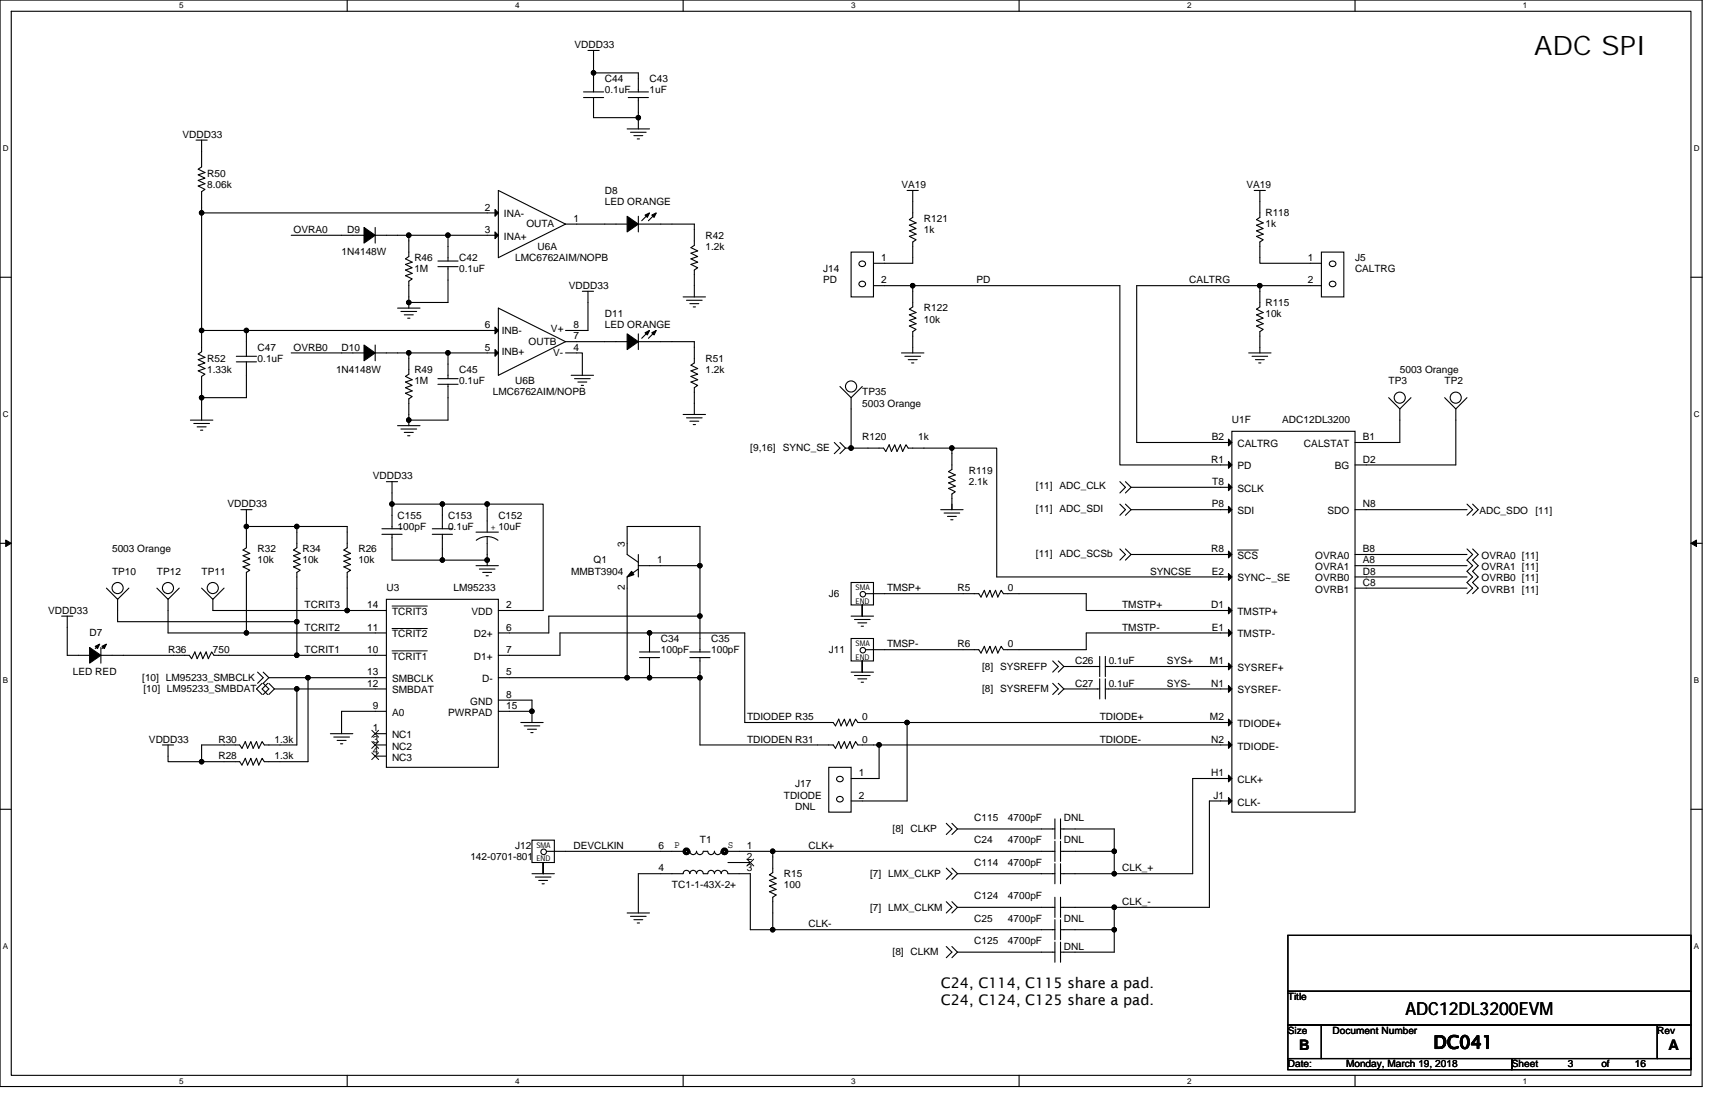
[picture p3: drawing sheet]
<svg xmlns="http://www.w3.org/2000/svg" width="432mm" height="279mm" viewBox="0 0 432 279" stroke-linecap="round" stroke-linejoin="round" font-family="sans-serif">
<path d="M0 0h428.6v273.5h-428.6zM2.8 2.8h422.9v267.9h-422.9z" fill="none" stroke="#000" stroke-width=".28"/>
<g fill="#fff">
<path d="M45.1 .3h1.1v2.3h-1.1z"/>
<path d="M45.1 271h1.1v2.2h-1.1z"/>
</g>
<path d="M87.4 0v2.8M87.4 270.7v2.8" fill="none" stroke="#000" stroke-width=".28"/>
<g fill="#fff">
<path d="M129.7 .3h1.1v2.3h-1.1z"/>
<path d="M129.7 271h1.1v2.2h-1.1z"/>
</g>
<path d="M172 0v2.8M172 270.7v2.8" fill="none" stroke="#000" stroke-width=".28"/>
<g fill="#fff">
<path d="M214.3 .3h1.1v2.3h-1.1z"/>
<path d="M214.3 271h1.1v2.2h-1.1z"/>
</g>
<path d="M256.6 0v2.8M256.6 270.7v2.8" fill="none" stroke="#000" stroke-width=".28"/>
<g fill="#fff">
<path d="M298.9 .3h1.1v2.3h-1.1z"/>
<path d="M298.9 271h1.1v2.2h-1.1z"/>
</g>
<path d="M341.2 0v2.8M341.2 270.7v2.8" fill="none" stroke="#000" stroke-width=".28"/>
<g fill="#fff">
<path d="M383.5 .3h1.1v2.3h-1.1z"/>
<path d="M383.5 271h1.1v2.2h-1.1z"/>
<path d="M.7 36.3h1.5v2.3h-1.5z"/>
<path d="M426.5 36.3h1.4v2.3h-1.4z"/>
<path d="M.7 103.3h1.5v2.2h-1.5z"/>
<path d="M426.5 103.3h1.4v2.2h-1.4z"/>
</g>
<path d="M0 69.8h2.8M425.7 69.8h2.9" fill="none" stroke="#000" stroke-width=".28"/>
<g fill="#fff">
<path d="M.7 170.2h1.4v2.3h-1.4z"/>
<path d="M426.5 170.2h1.3v2.3h-1.3z"/>
</g>
<path d="M0 136.8h2.8M425.7 136.8h2.9" fill="none" stroke="#000" stroke-width=".28"/>
<path d="M1.4 135.9l1.4 .9-1.4 .8zM425.7 136.8l1.4-.9v1.7z" fill="#000" stroke="#000" stroke-width=".25"/>
<g fill="#fff">
<path d="M.7 237.2h1.4v2.2h-1.4z"/>
<path d="M426.4 237.2h1.4v2.2h-1.4z"/>
</g>
<g fill="none" stroke="#000" stroke-width=".28">
<path d="M148 12.7h2.9M149.4 18.4v4.7M149.4 18.4h11.3v4.7M149.4 12.7v5.7M49.4 35.3h2.8M50.8 35.3v6.7l-.9 .6 1.7 .8-1.7 .6 1.7 .9-1.7 .5 1.7 .8-1.7 .6 1.7 .9-.8 .5v5.4M146.9 24.6h5.1M146.9 23.1h5.1M149.4 24.6v5h11.3M157.9 32.4h5.6M158.2 24.6h5.1M158.2 23.1h5.1"/>
<path d="M158.7 33.3h4M159.6 34.1h2.2M160.4 35h.6M160.7 29.6v2.8M160.7 24.6v5M50.8 53.6h74.7M50.8 53.6v29.6M73.3 59.2h18.4M94.5 59.2h8.4M94.5 57.3v3.9M102.9 59.2h9.9M102.9 59.2v5.4l-.8 .6 1.7 .8-1.7 .5 1.7 .9-1.7 .6 1.7 .8-1.7 .6 1.7 .8-.9 .6v5.3"/>
<path d="M112.8 59.2h12.7M112.8 59.2v6.5M125.5 47.9l16.9 8.5-16.9 8.5zM157.9 56.4h-15.5M160.7 56.4h14.1v5.4l-.8 .5 1.7 .9-1.7 .5 1.7 .9-1.7 .6 1.7 .8-1.7 .5 1.7 .9-.9 .6v6.7M160.7 54.4v4M163.3 53.9l-1.7 1.7M165 53.9l-1.7 1.7M228.4 47.9h2.8M229.8 47.9v6.8l-.8 .6 1.7 .8-1.7 .6 1.7 .8-1.7 .6 1.7 .8-1.7 .6 1.7 .8-.9 .6v5.4h-9.9M315.8 47.9h2.8M317.2 47.9v6.8l-.8 .6 1.7 .8-1.7 .6 1.7 .8-1.7 .6 1.7 .8-1.7 .6 1.7 .8-.9 .6v5.4h15.5"/>
<path d="M100.1 77.6h5.6M100.9 78.4h4M101.8 79.2h2.3M102.9 76.1v1.5M110.3 65.7h5M110.3 67.1h5M112.8 67.1v9h-9.9M125.5 77.6l16.9 8.4-16.9 8.5zM146.6 73.3h2.8M148 73.3v9.9h-5.6M172 74.7h5.6M172.8 75.6h4"/>
<path d="M173.7 76.4h2.2M174.5 77.3h.6M214.3 63.5h5.6v11.2h-5.6zM216.5 65.9a.75 .75 0 0 1 1.2 0 .75 .75 0 0 1-.3 1.1 .74 .74 0 0 1-.9-.1 .74 .74 0 0 1 0-1zM216.5 71a.75 .75 0 0 1 1.2 0 .75 .75 0 0 1-.3 1.1 .74 .74 0 0 1-.9-.2 .74 .74 0 0 1 0-.9zM219.9 71.9h9.9M229.8 71.9v5.4l-.8 .5 1.7 .9-1.7 .5 1.7 .9-1.7 .5 1.7 .9-1.7 .6 1.7 .8-.9 .6v5.3M229.8 71.9h52.2v45.1h28.2M317.2 71.9h15.5M332.7 63.5h5.6v11.2h-5.6zM334.9 65.9a.75 .75 0 0 1 1.2 0 .75 .75 0 0 1-.3 1.1 .74 .74 0 0 1-.9-.1 .74 .74 0 0 1 0-1zM334.9 71a.75 .75 0 0 1 1.2 0 .75 .75 0 0 1-.3 1.1 .74 .74 0 0 1-.9-.2 .74 .74 0 0 1 0-.9z"/>
<path d="M50.8 83.2h11.2M50.8 83.2v5.3l-.9 .6 1.7 .9-1.7 .5 1.7 .9-1.7 .5 1.7 .9-1.7 .5 1.7 .9-.8 .5v5.4M59.5 89.7h5.1M59.5 91.1h5.1M62 83.2v6.5M62 83.2h63.5M62 91.1v9h-11.2M73.3 88.8h18.4M94.5 88.8h8.4M94.5 86.8v4M102.6 80.1h.6M102.9 88.8h9.9"/>
<path d="M102.9 88.8v5.4l-.8 .5 1.7 .9-1.7 .6 1.7 .8-1.7 .6 1.7 .8-1.7 .6 1.7 .8-.9 .6v5.3M110.3 95.3h5M110.3 96.7h5M112.8 88.8h12.7M112.8 96.7v9h-9.9M112.8 88.8v6.5M142.4 86h15.5M142.4 88.8h4.2v5.7M143.8 94.5h5.6M144.7 95.3h3.9M145.5 96.2h2.2M146.3 97h.6"/>
<path d="M160.7 86h14.1v5.4l-.8 .5 1.7 .9-1.7 .5 1.7 .9-1.7 .5 1.7 .9-1.7 .6 1.7 .8-.9 .6v6.7M160.7 84v4M163.3 83.5l-1.7 1.7M165 83.5l-1.7 1.7M211.5 97.3l2.8 2.8 2.8-2.8M227 88.8h5.6M227.8 89.7h4M228.7 90.5h2.2M229.5 91.4h.6M314.4 88.8h5.6M315.2 89.7h4M316.1 90.5h2.2"/>
<path d="M316.9 91.4h.6M317.2 88.8v-5.3l.9-.6-1.7-.8 1.7-.6-1.7-.9 1.7-.5-1.7-.9 1.7-.5-1.7-.9 .8-.5v-5.4h-31v39.5h24M47.9 105.7h5.7M48.8 106.6h3.9M49.6 107.4h2.3M50.5 108.3h.6M50.8 100.1v5.6M100.1 107.1h5.6M100.9 108h4M101.8 108.8h2.3M102.6 109.7h.6M102.9 105.7v1.4"/>
<path d="M172 104.3h5.6M172.8 105.2h4M173.7 106h2.2M174.5 106.9h.6M210.1 111.4l1.4 1.4-1.4 1.4M211.5 111.4l1.4 1.4M212.9 112.8l-1.4 1.4M212.9 112.8h1.4M214.3 100.1v12.7M239.7 112.8h11.3v32.4h59.2M239.7 112.8v5.4l-.9 .5 1.7 .8-1.7 .6 1.7 .9-1.7 .5 1.7 .9-1.7 .5 1.7 .9-.8 .6v3.9v-1.4M239.7 112.8h-11l-.6-.8-.8 1.6-.6-1.6-.9 1.6-.5-1.6-.8 1.6-.6-1.6-.9 1.6-.5-.8h-8.2"/>
<path d="M310.2 108.6h31v95.8h-31zM349.6 100.1l2.8 2.8 2.9-2.8M352.4 102.9v8.5h-11.2M363.7 100.1l2.8 2.8 2.9-2.8M366.5 102.9v14.1h-25.3M60.6 128.3h2.9M62 132.5h12.7M62 132.5v5.4l-.8 .6 1.7 .8-1.7 .6 1.7 .8-1.7 .6 1.7 .8-1.7 .6 1.7 .8-.9 .6v15.2M62 128.3v4.2M74.7 132.5v5.4l-.8 .6 1.7 .8-1.7 .6 1.7 .8-1.7 .6 1.7 .8-1.7 .6 1.7 .8-.9 .6v12.4M74.7 132.5h12.7v5.4l-.8 .6 1.7 .8-1.7 .6 1.7 .8-1.7 .6 1.7 .8-1.7 .6 1.7 .8-.9 .6v9.6M96.2 134.5h5"/>
<path d="M96.2 133.1h5M97.3 121.2h2.8M98.7 126.9v6.2M98.7 134.5v6.5h12.7M98.7 126.9h12.7M98.7 121.2v5.7M108.8 134.5h5.1M108.8 133.1h5.1M111.4 126.9v6.2M111.4 134.5v6.5M111.4 126.9h11.3M119.8 133.9h5.7"/>
<path d="M119.9 136a4.5 4.5 0 0 1 5.5 0M122.7 126.9h14.1v26.8h-11.3M122.7 126.9v7M122.7 135.1v5.9M160.7 139.6v5.6M236.9 128.3h5.6M237.7 129.1h3.9M238.5 130h2.3M239.4 130.8h.5M282 121.2l1.4 1.5-1.4 1.4M282 126.9l1.4 1.4-1.4 1.4M282 138.2l1.4 1.4-1.4 1.4"/>
<path d="M283.4 121.2l1.4 1.5M283.4 126.9l1.4 1.4M283.4 138.2l1.4 1.4M284.8 122.7l-1.4 1.4M284.8 128.3l-1.4 1.4M284.8 139.6l-1.4 1.4M284.8 128.3h25.4M284.8 122.7h25.4M284.8 139.6h25.4M341.2 128.3h28.2M341.2 139.6h28.2M369.4 138.2l1.4 1.4-1.4 1.4 1.4 1.4-1.4 1.4 1.4 1.4-1.4 1.4 1.4 1.4-1.4 1.4"/>
<path d="M369.4 126.9l1.4 1.4-1.4 1.4M370.8 138.2l1.4 1.4-1.4 1.4 1.4 1.4-1.4 1.4 1.4 1.4-1.4 1.4 1.4 1.4-1.4 1.4M370.8 126.9l1.4 1.4-1.4 1.4M15.5 155.1h2.9M16.9 155.1v9.9h5.7M26.8 148l2.8 2.9 2.8-2.9M29.6 150.9v5.6h45.1M39.5 148l2.8 2.9 2.8-2.9M42.3 150.9v8.4h19.7M50.8 148l2.8 2.9 2.8-2.9M53.6 150.9v2.8h33.8M62 159.3h35.3"/>
<path d="M74.7 156.5v8.5M87.4 153.7h9.9M97.3 150.9h28.2v42.2h-28.2zM111.4 141h11.3M119.8 142.4h5.7M120.7 143.2h3.9M121.5 144.1h2.3M122.4 144.9h.5M122.7 141v1.4M160.7 141.5l-2.8-1.9v-7.1h18.3v9.9M160.7 143.2l-2.8 2v25.4M163.5 159.3h24v22.6h22.3l.6 .8 .8-1.7 .6 1.7 .8-1.7 .6 1.7 .8-1.7 .6 1.7 .8-1.7 .6 .9h12.4"/>
<path d="M163.5 159.3h-22.5v5.7h-15.5M163.5 159.3v4.8M176.2 155.1h-38v4.2h-12.7M176.2 155.1v9M176.2 142.4h-15.5M176.2 142.4v12.7M214.3 146.6h5.6v5.7h-5.6zM214.3 155.1h5.6M215.1 155.9h4M216 156.8h2.2M216.8 157.6h.6M217.1 152.3v2.8"/>
<path d="M218 149.4h28.4l.6 .9 .8-1.7 .6 1.7 .9-1.7 .5 1.7 .9-1.7 .5 1.7 .9-1.7 .5 .8h20.9v4.3h36.7M310.2 159.3h-36.7v4.2h-20.9l-.5-.8-.9 1.7-.5-1.7-.9 1.7-.5-1.7-.9 1.7-.6-1.7-.8 1.7-.6-.9h-28.4M341.2 142.4h28.2M341.2 145.2h28.2M341.2 148h28.2M24.8 162.4l-.8 .9M25.4 165h22.3l.5 .8 .9-1.7 .5 1.7 .9-1.7 .6 1.7 .8-1.7 .6 1.7 .8-1.7 .6 .9h20.8M25.4 163v3.9M26.5 162.4l-.8 .9M64.9 169.2l1.4 1.4-1.4 1.4M66 172l-1.4 1.4 1.4 1.4M66.3 169.2l1.4 1.4"/>
<path d="M67.4 172l-1.4 1.4 1.4 1.4M67.7 172l1.4 1.4M67.7 170.6h9.9M67.7 170.6l-1.4 1.4 1.4 1.4-1.4 1.4M69.1 173.4l-1.4 1.4M69.1 173.4h5.6M74.7 173.4v14.1h-8.2l-.5-.8-.8 1.7-.6-1.7-.9 1.7-.5-1.7-.9 1.7-.5-1.7-.9 1.7-.6-.9h-9.5v4.2M74.7 165h22.6M74.7 173.4h22.6M77.6 170.6v21.1h-11.1l-.5-.8-.8 1.7-.6-1.7-.9 1.7-.5-1.7-.9 1.7-.5-1.7-.9 1.7-.6-.9h-9.5M77.6 170.6h19.7M97.3 179h-11.3v5.7"/>
<path d="M125.5 176.2h8.4v2.8M125.5 179h8.4M125.5 170.6h32.4M133.9 179v2.9M157.9 170.6h5.6M161 165.5h5.1M161 164.1h5.1M163.5 165.5v5.1M163.5 170.6h12.7M173.7 165.5h5.1M173.7 164.1h5.1M176.2 170.6v16.9h33.6l.6 .9 .8-1.7 .6 1.7 .8-1.7 .6 1.7 .8-1.7 .6 1.7 .8-1.7 .6 .8h5.3"/>
<path d="M176.2 165.5v5.1M214.3 160.7h5.6v5.7h-5.6zM214.3 169.2h5.6M215.1 170h4M216 170.9h2.2M216.8 171.7h.6M217.1 166.4v2.8M265 166.4l1.4 1.4-1.4 1.4M265 172l1.4 1.4-1.4 1.4M266.4 166.4l1.5 1.4M266.4 172l1.5 1.4M267.9 167.8l-1.5 1.4"/>
<path d="M267.9 173.4l-1.5 1.4M267.9 167.8h9M267.9 173.4h9M276.9 170.9v5M276.9 165.2v5.1M278.3 167.8h31.9M278.3 173.4h31.9M278.3 170.9v5M278.3 165.2v5.1M40.9 187.5h2.8M42.3 187.5v4.2h8.5M83.2 184.7h5.6"/>
<path d="M84 185.5h4M84.9 186.4h2.2M85.7 187.2h.6M94.5 184.7h2.8M94.5 187.5h2.8M94.5 190.3h2.8M131.1 181.9h5.7M132 182.7h3.9M132.8 183.6h2.3M133.6 184.4h.6M208.7 193.1h5.6v11.3h-5.6zM210.9 195.6a.75 .75 0 0 1 1.1 0 .75 .75 0 0 1-.2 1.1 .73 .73 0 0 1-1-.1 .73 .73 0 0 1 .1-1z"/>
<path d="M221.3 187.5h88.9M221.3 187.5v8.5h-7M228.4 181.9v19.7h-14.1M310.2 181.9h-81.8M310.2 196h-9.9v23.9h-19.8M0 203.7h2.8M133.9 211.5h5.7v5.6h-5.7zM133.9 219.9h5.7M136.8 217.1v2.8M183.3 219.9a.85 .85 0 0 0-.9-.8 .85 .85 0 0 0-.8 .8 .85 .85 0 0 0-.9-.8 .85 .85 0 0 0-.8 .8 .84 .84 0 0 0-.9-.8 .84 .84 0 0 0-.8 .8h-1.1a.86 .86 0 0 0-.9-.8 .86 .86 0 0 0-.8 .8 .85 .85 0 0 0-.9-.8 .85 .85 0 0 0-.8 .8 .84 .84 0 0 0-.9-.8 .84 .84 0 0 0-.8 .8h-11.3v9.9M183.3 214.3a.85 .85 0 0 1-.9 .8 .85 .85 0 0 1-.8-.8 .85 .85 0 0 1-.9 .8 .85 .85 0 0 1-.8-.8 .84 .84 0 0 1-.9 .8 .84 .84 0 0 1-.8-.8h-1.1a.85 .85 0 0 1-.9 .8 .85 .85 0 0 1-.8-.8 .85 .85 0 0 1-.9 .8 .85 .85 0 0 1-.8-.8 .84 .84 0 0 1-.9 .8 .84 .84 0 0 1-.8-.8h-34.4M183.3 219.9h5.6v14.1h5.7"/>
<path d="M183.3 214.3h11.3M188.9 217.1h-5.6M194.6 214.3v5.3l-.9 .6 1.7 .9-1.7 .5 1.7 .9-1.7 .5 1.7 .9-1.7 .6 1.7 .8-.8 .5v8.2M194.6 214.3h71M210.9 200.7a.75 .75 0 0 1 1.1 0 .75 .75 0 0 1-.2 1.1 .74 .74 0 0 1-1-.2 .74 .74 0 0 1 .1-.9zM238.3 218.5l1.4 1.4-1.4 1.4M238.3 207.2l1.4 1.5-1.4 1.4M239.7 218.5l1.4 1.4M239.7 207.2l1.4 1.5M241.1 219.9l-1.4 1.4M241.1 208.7l-1.4 1.4M241.1 219.9h24.5"/>
<path d="M241.1 208.7h24.5M265.6 206.1v5.1M265.6 217.4v5.1M265.6 211.8v5M267 208.7h13.5v5.6M267 206.1v5.1M267 214.3h13.5M267 217.4v5.1M267 211.8v5M280.5 219.9h-13.5M280.5 214.3v5.6M310.2 201.6h-5.7v26.8h-24"/>
<path d="M425.7 203.7h2.9M134.8 220.8h3.9M135.6 221.6h2.3M136.5 222.5h.5M157.9 229.8h5.6M158.8 230.7h3.9M159.6 231.5h2.2M160.4 232.3h.6M238.3 227l1.4 1.4-1.4 1.4M238.3 238.3l1.4 1.4-1.4 1.4M239.7 227l1.4 1.4M239.7 238.3l1.4 1.4"/>
<path d="M241.1 228.4l-1.4 1.4M241.1 239.7l-1.4 1.4M241.1 228.4h24.5M241.1 239.7h24.5M265.6 225.8v5.1M265.6 237.1v5.1M265.6 231.5v5.1M265.6 234h-71M267 228.4h13.5M267 225.8v5.1M267 234h13.5M267 237.1v5.1"/>
<path d="M267 231.5v5.1M280.5 228.4v5.6M280.5 234v5.7h-13.5M324.3 235.4h101.4v14.1h-101.4zM324.3 249.5h101.4v8.5h-101.4zM324.3 258h8.4v8.4h-8.4zM332.7 258h84.6v8.4h-84.6zM417.3 258h8.4v8.4h-8.4zM324.3 266.4h56.3v2.9h-56.3zM380.6 266.4h45.1v2.9h-45.1z"/>
<circle cx="214.3" cy="97.3" r="1.4"/>
<circle cx="352.4" cy="100.1" r="1.4"/>
<circle cx="366.5" cy="100.1" r="1.4"/>
<circle cx="29.6" cy="148" r="1.4"/>
<circle cx="42.3" cy="148" r="1.4"/>
<circle cx="53.6" cy="148" r="1.4"/>
<circle cx="217.2" cy="149.6" r=".69"/>
<circle cx="217.2" cy="163.7" r=".69"/>
<circle cx="136.9" cy="214.4" r=".7"/>
</g>
<g fill="#000" stroke="#000" stroke-width=".28">
<path d="M124.6 52.7l.9 .9-.9 .8zM124.6 58.4l.9 .8-.9 .9zM124.6 82.3l.9 .9-.9 .8zM124.6 88l.9 .8-.9 .9zM309.3 110.5l.9 .9-.9 .8zM309.3 116.2l.9 .8-.9 .9zM309.3 121.8l.9 .9-.9 .8zM309.3 127.4l.9 .9-.9 .8zM309.3 138.7l.9 .9-.9 .8zM309.3 144.4l.9 .8-.9 .9zM309.3 152.8l.9 .9-.9 .8zM309.3 158.5l.9 .8-.9 .9z"/>
<path d="M309.3 166.9l.9 .9-.9 .8zM309.3 172.6l.9 .8-.9 .9zM309.3 181l.9 .9-.9 .8zM309.3 186.7l.9 .8-.9 .9zM309.3 195.1l.9 .9-.9 .8zM309.3 200.8l.9 .8-.9 .9z"/>
<path d="M91.7 57.3l2.8 1.9-2.8 2z" fill-rule="evenodd"/>
<path d="M157.9 54.4l2.8 2-2.8 2z" fill-rule="evenodd"/>
<path d="M162.4 54.1l1.1-.5-.5 1.1z" fill-rule="evenodd"/>
<path d="M164.1 54.1l1.1-.5-.5 1.1z" fill-rule="evenodd"/>
<path d="M91.7 86.8l2.8 2-2.8 2z" fill-rule="evenodd"/>
<path d="M157.9 84l2.8 2-2.8 2z" fill-rule="evenodd"/>
<path d="M162.4 83.8l1.1-.6-.5 1.1z" fill-rule="evenodd"/>
<path d="M164.1 83.8l1.1-.6-.5 1.1z" fill-rule="evenodd"/>
<path d="M159 143.8l.6 .9-1.7 .5z" fill-rule="evenodd"/>
<path d="M24 162.7l1.1-.6-.5 1.2z" fill-rule="evenodd"/>
<path d="M22.6 163l2.8 2-2.8 1.9z" fill-rule="evenodd"/>
<path d="M25.7 162.7l1.1-.6-.6 1.2z" fill-rule="evenodd"/>
<circle cx="149.4" cy="18.3" r=".55"/>
<circle cx="160.7" cy="29.6" r=".55"/>
<circle cx="50.8" cy="53.6" r=".55"/>
<circle cx="102.9" cy="59.2" r=".56"/>
<circle cx="112.8" cy="59.2" r=".56"/>
<circle cx="102.9" cy="76.1" r=".55"/>
<circle cx="229.8" cy="71.9" r=".55"/>
<circle cx="317.2" cy="71.9" r=".55"/>
<circle cx="50.8" cy="83.2" r=".55"/>
<circle cx="62" cy="83.2" r=".55"/>
<circle cx="102.9" cy="88.8" r=".55"/>
<circle cx="112.8" cy="88.8" r=".55"/>
<circle cx="50.8" cy="100.1" r=".55"/>
<circle cx="102.9" cy="105.7" r=".55"/>
<circle cx="214.3" cy="112.8" r=".56"/>
<circle cx="239.6" cy="112.8" r=".55"/>
<circle cx="62" cy="132.5" r=".55"/>
<circle cx="74.7" cy="132.5" r=".55"/>
<circle cx="98.7" cy="126.9" r=".55"/>
<circle cx="111.4" cy="126.9" r=".55"/>
<circle cx="122.7" cy="126.9" r=".56"/>
<circle cx="62" cy="159.3" r=".55"/>
<circle cx="74.7" cy="156.5" r=".55"/>
<circle cx="87.4" cy="153.7" r=".56"/>
<circle cx="111.4" cy="141" r=".55"/>
<circle cx="122.7" cy="141" r=".56"/>
<circle cx="163.5" cy="159.3" r=".55"/>
<circle cx="176.2" cy="142.4" r=".55"/>
<circle cx="176.2" cy="155.1" r=".55"/>
<circle cx="74.7" cy="164.9" r=".56"/>
<circle cx="74.7" cy="173.4" r=".55"/>
<circle cx="77.5" cy="170.6" r=".55"/>
<circle cx="133.9" cy="179" r=".56"/>
<circle cx="157.9" cy="170.6" r=".56"/>
<circle cx="163.5" cy="170.6" r=".55"/>
<circle cx="176.2" cy="170.6" r=".55"/>
<circle cx="50.8" cy="191.7" r=".55"/>
<circle cx="221.3" cy="187.5" r=".56"/>
<circle cx="228.4" cy="181.9" r=".56"/>
<circle cx="194.5" cy="214.3" r=".56"/>
<circle cx="280.5" cy="214.3" r=".56"/>
<circle cx="280.5" cy="219.9" r=".55"/>
<circle cx="194.5" cy="234" r=".55"/>
<circle cx="280.5" cy="228.4" r=".56"/>
<circle cx="280.5" cy="234" r=".55"/>
</g>
<path d="M311.6 138.5h5.2M98.7 152.5h8.9M98.7 158.2h8.9M98.7 163.8h8.9M93.6 183.8l1.7 1.7M93.6 186.7l1.7 1.7M93.6 189.5l1.7 1.7M95.3 183.8l-1.7 1.7M95.3 186.7l-1.7 1.7M95.3 189.5l-1.7 1.7M188.1 216.3l1.7 1.7M189.8 216.3l-1.8 1.7" fill="none" stroke="#000" stroke-width=".25"/>
<g fill="none" stroke="#000" stroke-width=".83">
<circle cx="172.8" cy="214.3" r=".57"/>
<circle cx="182.4" cy="214.3" r=".56"/>
</g>
<text font-size="6.8" x="386.3" y="13.9">ADC SPI</text>
<g font-size="4.5">
<text x="353.8" y="255.5">ADC12DL3200EVM</text>
<text x="360.9" y="263.9">DC041</text>
</g>
<g font-size="3.7">
<text x="236.9" y="248.7">C24, C114, C115 share a pad.</text>
<text x="236.9" y="252.9">C24, C124, C125 share a pad.</text>
<text x="327.1" y="264.2">B</text>
<text x="420.1" y="264.2">A</text>
</g>
<g font-size="2.5">
<text x="144.7" y="12.1">VDDD33</text>
<text x="152.3" y="20.6">C44</text>
<text x="152.3" y="23.4">0.1uF</text>
<text x="163.5" y="20.6">C43</text>
<text x="163.5" y="23.4">1uF</text>
<text x="46" y="34.7">VDDD33</text>
<text x="52.2" y="44.6">R50</text>
<text x="52.2" y="47.4">8.06k</text>
<text x="227" y="47.4">VA19</text>
<text x="313.8" y="47.4">VA19</text>
<text x="122.1" y="53">2</text>
<text x="152.3" y="48.8">D8</text>
<text x="152.3" y="51.6">LED ORANGE</text>
<text x="73.9" y="58.7">OVRA0</text>
<text x="87.4" y="58.7">D9</text>
<text x="122.1" y="58.6">3</text>
<text x="126.9" y="54.7">INA-</text>
<text x="132.5" y="57.2">OUTA</text>
<text x="144.4" y="55.8">1</text>
<text x="232.6" y="55.8">R121</text>
<text x="232.6" y="58.7">1k</text>
<text x="318.6" y="54.4">R118</text>
<text x="318.6" y="57.2">1k</text>
<text x="86" y="64.3">1N4148W</text>
<text x="104.3" y="65.7">R46</text>
<text x="115.6" y="65.7">C42</text>
<text x="126.9" y="60.4">INA+</text>
<text x="129.7" y="65.7">LMC6762AIM/NOPB</text>
<text x="135.3" y="62.9">U6A</text>
<text x="177.6" y="60">R42</text>
<text x="177.6" y="62.9">1.2k</text>
<text x="221.9" y="65.7">1</text>
<text x="329.3" y="65.7">1</text>
<text x="341.2" y="65.7">J5</text>
<text x="104.3" y="68.5">1M</text>
<text x="115.6" y="68.5">0.1uF</text>
<text x="207.2" y="71.3">PD</text>
<text x="207.2" y="68.5">J14</text>
<text x="221.9" y="71.3">2</text>
<text x="245.9" y="71.3">PD</text>
<text x="299.4" y="71.3">CALTRG</text>
<text x="329.3" y="71.3">2</text>
<text x="341.2" y="68.5">CALTRG</text>
<text x="143.2" y="72.7">VDDD33</text>
<text x="318.6" y="77">R115</text>
<text x="122.1" y="82.6">6</text>
<text x="138.7" y="83.5">V+</text>
<text x="144.4" y="82.6">8</text>
<text x="152.3" y="79.8">D11</text>
<text x="152.3" y="82.6">LED ORANGE</text>
<text x="232.6" y="78.4">R122</text>
<text x="232.6" y="81.2">10k</text>
<text x="318.6" y="79.8">10k</text>
<text x="64.9" y="88.2">C47</text>
<text x="73.9" y="88.3">OVRB0</text>
<text x="86" y="88.2">D10</text>
<text x="122.1" y="88.2">5</text>
<text x="126.3" y="84">INB-</text>
<text x="126.3" y="89.4">INB+</text>
<text x="133.1" y="86.8">OUTB</text>
<text x="139.3" y="89.7">V-</text>
<text x="144.4" y="85.4">7</text>
<text x="144.4" y="88.2">4</text>
<text x="52.2" y="91.1">R52</text>
<text x="52.2" y="93.9">1.33k</text>
<text x="64.9" y="91.1">0.1uF</text>
<text x="84.6" y="93.9">1N4148W</text>
<text x="104.3" y="93.9">R49</text>
<text x="115.6" y="93.9">C45</text>
<text x="177.6" y="91.1">R51</text>
<text x="177.6" y="93.9">1.2k</text>
<text x="352.4" y="93.9">5003 Orange</text>
<text x="104.3" y="96.7">1M</text>
<text x="115.6" y="96.7">0.1uF</text>
<text x="124.1" y="99.5">LMC6762AIM/NOPB</text>
<text x="129.7" y="96.7">U6B</text>
<text x="217.1" y="99.5">TP35</text>
<text x="349.6" y="96.7">TP3</text>
<text x="363.7" y="96.7">TP2</text>
<text x="217.1" y="102.3">5003 Orange</text>
<text x="310.2" y="106.6">U1F</text>
<text x="322.8" y="106.6">ADC12DL3200</text>
<text x="188.9" y="113.6">[9,16]</text>
<text x="197.1" y="113.6">SYNC_SE</text>
<text x="217.1" y="110.8">R120</text>
<text x="231.2" y="110.8">1k</text>
<text x="305.1" y="110.8">B2</text>
<text x="311.6" y="112.5">CALTRG</text>
<text x="328.3" y="112.5">CALSTAT</text>
<text x="343.1" y="110.8">B1</text>
<text x="243.9" y="119.3">R119</text>
<text x="304.9" y="116.4">R1</text>
<text x="311.6" y="118.2">PD</text>
<text x="336.1" y="118.2">BG</text>
<text x="343.1" y="116.4">D2</text>
<text x="93.9" y="120.7">VDDD33</text>
<text x="243.9" y="122.1">2.1k</text>
<text x="260.8" y="123.2">[11] ADC_CLK</text>
<text x="305.2" y="122.1">T8</text>
<text x="311.6" y="123.8">SCLK</text>
<text x="57.3" y="127.7">VDDD33</text>
<text x="100.1" y="130.5">C155</text>
<text x="112.8" y="130.5">C153</text>
<text x="125.5" y="130.5">C152</text>
<text x="260.8" y="128.8">[11] ADC_SDI</text>
<text x="305.1" y="127.7">P8</text>
<text x="311.6" y="129.4">SDI</text>
<text x="334.2" y="129.4">SDO</text>
<text x="343.1" y="127.7">N8</text>
<text x="372.5" y="129.4">ADC_SDO</text>
<text x="386.6" y="129.4">[11]</text>
<text x="100.1" y="133.4">100pF</text>
<text x="112.8" y="133.4">0.1uF</text>
<text x="123.5" y="133.4">+ 10uF</text>
<text x="157.3" y="137.6" transform="rotate(-90 157.3 137.6)">3</text>
<text x="28.2" y="139">5003 Orange</text>
<text x="64.9" y="139">R32</text>
<text x="64.9" y="141.8">10k</text>
<text x="76.1" y="139">R34</text>
<text x="76.1" y="141.8">10k</text>
<text x="90.2" y="139">R26</text>
<text x="90.2" y="141.8">10k</text>
<text x="149.4" y="141.8">Q1</text>
<text x="165.5" y="141.8">1</text>
<text x="260.8" y="140.1">[11] ADC_SCSb</text>
<text x="304.9" y="139">R8</text>
<text x="311.6" y="140.7">SCS</text>
<text x="331.1" y="140.7">OVRA0</text>
<text x="331.1" y="143.5">OVRA1</text>
<text x="343.1" y="139">B8</text>
<text x="343.1" y="141.8">A8</text>
<text x="373" y="143.5">OVRA1 [11]</text>
<text x="373" y="140.7">OVRA0 [11]</text>
<text x="28.2" y="144.6">TP10</text>
<text x="39.5" y="144.6">TP12</text>
<text x="50.8" y="144.6">TP11</text>
<text x="97.3" y="148.9">U3</text>
<text x="114.2" y="148.9">LM95233</text>
<text x="143.8" y="144.6">MMBT3904</text>
<text x="157.3" y="148.6" transform="rotate(-90 157.3 148.6)">2</text>
<text x="223.3" y="148.9">TMSP+</text>
<text x="241.1" y="148.9">R5</text>
<text x="253.8" y="148.9">0</text>
<text x="289.6" y="144.7">SYNCSE</text>
<text x="305.1" y="144.6">E2</text>
<text x="311.6" y="146.4">SYNC~_SE</text>
<text x="331.1" y="146.4">OVRB0</text>
<text x="331.1" y="149.2">OVRB1</text>
<text x="343.1" y="144.6">D8</text>
<text x="343.1" y="147.4">C8</text>
<text x="373" y="149.2">OVRB1 [11]</text>
<text x="373" y="146.3">OVRB0 [11]</text>
<text x="12.1" y="154.5">VDDD33</text>
<text x="76.7" y="153.1">TCRIT3</text>
<text x="92.5" y="153.1">14</text>
<text x="98.7" y="154.8">TCRIT3</text>
<text x="118.7" y="154.8">VDD</text>
<text x="127.4" y="153.1">2</text>
<text x="208.7" y="150.3">J6</text>
<text x="282.5" y="153.1">TMSTP+</text>
<text x="304.9" y="153.1">D1</text>
<text x="311.6" y="154.8">TMSTP+</text>
<text x="22.6" y="160.1">D7</text>
<text x="76.7" y="158.7">TCRIT2</text>
<text x="92.5" y="158.7">11</text>
<text x="98.7" y="160.5">TCRIT2</text>
<text x="119.3" y="160.5">D2+</text>
<text x="127.4" y="158.7">6</text>
<text x="166.4" y="161.6">C34</text>
<text x="179" y="161.6">C35</text>
<text x="282.5" y="158.7">TMSTP-</text>
<text x="305.1" y="158.7">E1</text>
<text x="311.6" y="160.5">TMSTP-</text>
<text x="42.3" y="164.4">R36</text>
<text x="53.6" y="164.4">750</text>
<text x="76.7" y="164.4">TCRIT1</text>
<text x="92.5" y="164.4">10</text>
<text x="98.7" y="166.1">TCRIT1</text>
<text x="119.3" y="166.1">D1+</text>
<text x="127.4" y="164.4">7</text>
<text x="166.4" y="164.4">100pF</text>
<text x="179" y="164.4">100pF</text>
<text x="208.7" y="164.4">J11</text>
<text x="223.3" y="163">TMSP-</text>
<text x="241.1" y="163">R6</text>
<text x="253.8" y="163">0</text>
<text x="270.7" y="167.2">C26</text>
<text x="279.1" y="167.2">0.1uF</text>
<text x="293.8" y="167.2">SYS+</text>
<text x="304.7" y="167.2">M1</text>
<text x="18.4" y="170">LED RED</text>
<text x="35.8" y="171.4">[10] LM95233_SMBCLK</text>
<text x="92.5" y="170">13</text>
<text x="92.5" y="172.8">12</text>
<text x="98.7" y="171.7">SMBCLK</text>
<text x="121.4" y="171.7">D-</text>
<text x="127.4" y="170">5</text>
<text x="247.3" y="168.6">[8] SYSREFP</text>
<text x="270.7" y="172.8">C27</text>
<text x="279.1" y="172.8">0.1uF</text>
<text x="293.8" y="172.8">SYS-</text>
<text x="304.9" y="172.8">N1</text>
<text x="311.6" y="168.9">SYSREF+</text>
<text x="36.1" y="174.2">[10] LM95233_SMBDAT</text>
<text x="93.9" y="178.5">9</text>
<text x="98.7" y="174.6">SMBDAT</text>
<text x="118.4" y="177.4">GND</text>
<text x="127.4" y="175.6">8</text>
<text x="127.4" y="178.5">15</text>
<text x="247.3" y="174.2">[8] SYSREFM</text>
<text x="311.6" y="174.6">SYSREF-</text>
<text x="93.9" y="184.1">1</text>
<text x="98.7" y="180.2">A0</text>
<text x="98.7" y="185.8">NC1</text>
<text x="112.8" y="180.2">PWRPAD</text>
<text x="188.1" y="181.3">TDIODEP R35</text>
<text x="217.1" y="181.3">0</text>
<text x="276.9" y="181.3">TDIODE+</text>
<text x="304.7" y="181.3">M2</text>
<text x="311.6" y="183">TDIODE+</text>
<text x="37.5" y="186.9">VDDD33</text>
<text x="55" y="191.2">R28</text>
<text x="55" y="186.9">R30</text>
<text x="69.1" y="191.2">1.3k</text>
<text x="69.1" y="186.9">1.3k</text>
<text x="93.9" y="186.9">3</text>
<text x="93.9" y="189.7">4</text>
<text x="98.7" y="188.7">NC2</text>
<text x="98.7" y="191.5">NC3</text>
<text x="188.1" y="186.9">TDIODEN R31</text>
<text x="217.1" y="186.9">0</text>
<text x="276.9" y="186.9">TDIODE-</text>
<text x="304.9" y="186.9">N2</text>
<text x="311.6" y="188.7">TDIODE-</text>
<text x="216.3" y="195.4">1</text>
<text x="304.9" y="195.4">H1</text>
<text x="311.6" y="197.1">CLK+</text>
<text x="197.4" y="201">TDIODE</text>
<text x="200.2" y="198.2">J17</text>
<text x="200.2" y="203.9">DNL</text>
<text x="216.3" y="201">2</text>
<text x="305.5" y="201">J1</text>
<text x="311.6" y="202.8">CLK-</text>
<text x="224.7" y="209.5">[8] CLKP</text>
<text x="245.3" y="206.7">C115</text>
<text x="253.8" y="206.7">4700pF</text>
<text x="267.9" y="206.7">DNL</text>
<text x="129.7" y="213.7">J12</text>
<text x="144.4" y="213.7">DEVCLKIN</text>
<text x="165.8" y="213.7">6</text>
<text x="169.7" y="213.5">P</text>
<text x="176.2" y="212.3">T1</text>
<text x="183.3" y="213.5">S</text>
<text x="188.1" y="213.7">1</text>
<text x="203.6" y="213.7">CLK+</text>
<text x="245.3" y="212.3">C24</text>
<text x="253.8" y="212.3">4700pF</text>
<text x="267.9" y="212.3">DNL</text>
<text x="118.4" y="216.5">142-0701-801</text>
<text x="165.8" y="219.3">4</text>
<text x="188.1" y="216.5">2</text>
<text x="188.1" y="219.3">3</text>
<text x="197.4" y="220.8">R15</text>
<text x="219.1" y="220.8">[7] LMX_CLKP</text>
<text x="245.3" y="218">C114</text>
<text x="253.8" y="218">4700pF</text>
<text x="282.5" y="219.2">CLK_+</text>
<text x="169.2" y="223.6">TC1-1-43X-2+</text>
<text x="197.4" y="223.6">100</text>
<text x="245.3" y="226.4">C124</text>
<text x="253.8" y="226.4">4700pF</text>
<text x="282.5" y="227.7">CLK_-</text>
<text x="203.6" y="233.4">CLK-</text>
<text x="219.1" y="229.2">[7] LMX_CLKM</text>
<text x="245.3" y="232.1">C25</text>
<text x="253.8" y="232.1">4700pF</text>
<text x="267.9" y="232.1">DNL</text>
<text x="245.3" y="237.7">C125</text>
<text x="253.8" y="237.7">4700pF</text>
<text x="267.9" y="239.1">DNL</text>
<text x="224.7" y="240.5">[8] CLKM</text>
<text x="324.3" y="251.8">Title</text>
<text x="324.3" y="260.2">Size</text>
<text x="335.5" y="260.2">Document Number</text>
<text x="417.3" y="260.2">Rev</text>
<text x="324.3" y="268.7">Date:</text>
<text x="338.9" y="268.7">Monday, March 19, 2018</text>
<text x="380.6" y="268.7">Sheet</text>
<text x="394.7" y="268.7">3</text>
<text x="403.2" y="268.7">of</text>
<text x="411.6" y="268.7">16</text>
</g>
<g font-size="2">
<text x="45.1" y="2.1">5</text>
<text x="129.7" y="2.1">4</text>
<text x="214.3" y="2.1">3</text>
<text x="298.9" y="2.1">2</text>
<text x="383.5" y="2.1">1</text>
<text x=".7" y="38.1">D</text>
<text x="426.5" y="38.1">D</text>
<text x=".7" y="105.1">C</text>
<text x="426.5" y="105.1">C</text>
<text x="215.4" y="148.6">SMA</text>
<text x="215.4" y="152">END</text>
<text x="215.4" y="162.7">SMA</text>
<text x="215.4" y="166.1">END</text>
<text x=".7" y="172">B</text>
<text x="426.5" y="172">B</text>
<text x="135.1" y="213.4">SMA</text>
<text x="135.1" y="216.8">END</text>
<text x=".7" y="239">A</text>
<text x="426.5" y="239">A</text>
<text x="45.1" y="272.8">5</text>
<text x="129.7" y="272.8">4</text>
<text x="214.3" y="272.8">3</text>
<text x="298.9" y="272.8">2</text>
<text x="383.5" y="272.8">1</text>
</g>
</svg>
